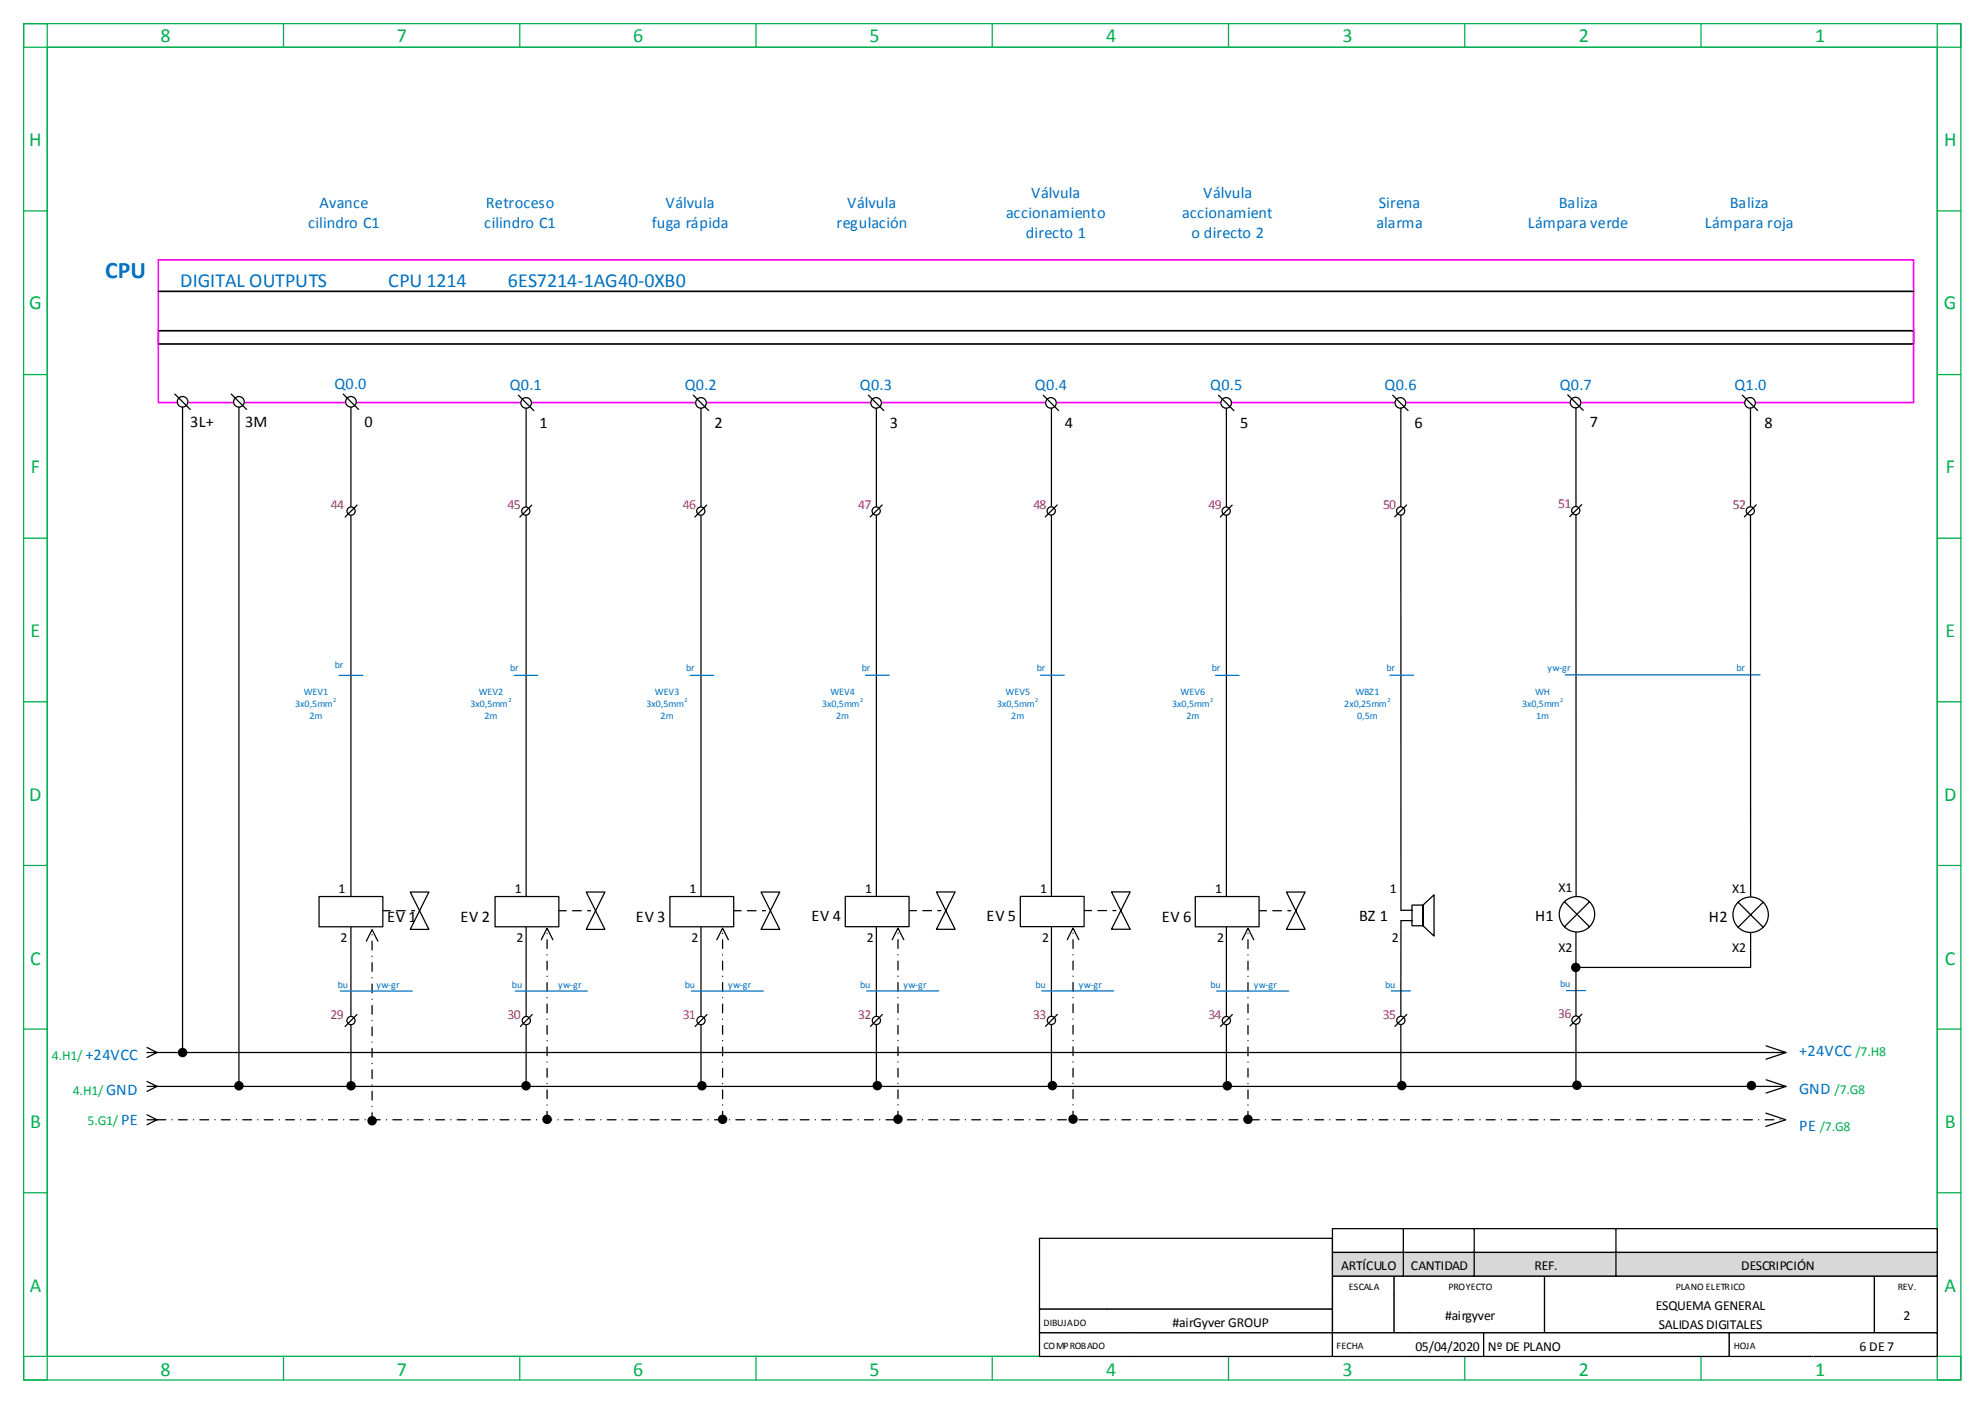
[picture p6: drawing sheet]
<svg xmlns="http://www.w3.org/2000/svg" width="420mm" height="297mm" viewBox="0 0 420 297" stroke-linecap="round" stroke-linejoin="round" font-family="sans-serif">
<path d="M33.5 70h371.5v2.8h-371.5zM33.6 61.6h371.4" fill="none" stroke="#000" stroke-width=".35"/>
<path d="M33.5 55h371.5v30.2h-371.5z" fill="none" stroke="#f0f" stroke-width=".35"/>
<g fill="none" stroke="#00b050" stroke-width=".26">
<path d="M5 5h5v287h-5zM5 5h410v5h-410zM10 10h400v277h-400zM60 5v5M110 5v5M160 5v5M210 5v5M260 5v5M310 5v5M360 5v5M410 5h5v287h-5zM5 44.6h5"/>
<path d="M410 44.6h5M5 79.3h5M410 79.3h5M5 113.9h5M410 113.9h5M5 148.5h5M410 148.5h5M5 183.1h5M410 183.1h5M5 217.7h5M410 217.7h5M5 252.4h5"/>
<path d="M410 252.4h5M5 287h410v5h-410zM60 287v5M110 287v5M160 287v5M210 287v5M260 287v5M310 287v5M360 287v5"/>
</g>
<path d="M220 262h62v15h-62z" fill-rule="evenodd" fill="#fff"/>
<path d="M220 262h62v15h-62z" fill="none" stroke="#000" stroke-width=".26"/>
<path d="M220 277h14.2v5h-14.2z" fill-rule="evenodd" fill="#fff"/>
<path d="M234.2 277h-14.2v5h14.2" fill="none" stroke="#000" stroke-width=".26"/>
<path d="M234.2 277h47.8v5h-47.8z" fill-rule="evenodd" fill="#fff"/>
<path d="M234.2 277h47.8v5h-47.8" fill="none" stroke="#000" stroke-width=".26"/>
<path d="M220 282h19v5h-19z" fill-rule="evenodd" fill="#fff"/>
<path d="M239 282h-19v5h19" fill="none" stroke="#000" stroke-width=".26"/>
<path d="M282 270h13.1v4h-13.1z" fill-rule="evenodd" fill="#fff"/>
<path d="M282 274v-4h13.1v4" fill="none" stroke="#000" stroke-width=".26"/>
<path d="M295.1 270h31.8v4h-31.8z" fill-rule="evenodd" fill="#fff"/>
<path d="M295.1 274v-4h31.8v4" fill="none" stroke="#000" stroke-width=".26"/>
<path d="M326.9 270h69.8v4h-69.8z" fill-rule="evenodd" fill="#fff"/>
<path d="M326.9 274v-4h69.8v4" fill="none" stroke="#000" stroke-width=".26"/>
<path d="M396.7 270h13.3v4h-13.3z" fill-rule="evenodd" fill="#fff"/>
<path d="M396.7 274v-4h13.3v4" fill="none" stroke="#000" stroke-width=".26"/>
<path d="M282 274h13.1v8h-13.1z" fill-rule="evenodd" fill="#fff"/>
<path d="M282 274v8h13.1v-8" fill="none" stroke="#000" stroke-width=".26"/>
<path d="M295.1 274h31.8v8h-31.8z" fill-rule="evenodd" fill="#fff"/>
<path d="M295.1 274v8h31.8v-8" fill="none" stroke="#000" stroke-width=".26"/>
<path d="M326.9 274h69.8v8h-69.8z" fill-rule="evenodd" fill="#fff"/>
<path d="M326.9 274v8h69.8v-8" fill="none" stroke="#000" stroke-width=".26"/>
<path d="M396.7 274h13.3v8h-13.3z" fill-rule="evenodd" fill="#fff"/>
<path d="M396.7 274v8h13.3v-8" fill="none" stroke="#000" stroke-width=".26"/>
<path d="M239 282h43v5h-43z" fill-rule="evenodd" fill="#fff"/>
<path d="M239 282h43v5h-43" fill="none" stroke="#000" stroke-width=".26"/>
<path d="M282 282h16.4v5h-16.4z" fill-rule="evenodd" fill="#fff"/>
<path d="M298.4 282h-16.4v5h16.4" fill="none" stroke="#000" stroke-width=".26"/>
<path d="M298.4 282h15.6v5h-15.6z" fill-rule="evenodd" fill="#fff"/>
<path d="M298.4 282h15.6v5h-15.6" fill="none" stroke="#000" stroke-width=".26"/>
<path d="M314 282h52v5h-52z" fill-rule="evenodd" fill="#fff"/>
<path d="M314 282h52v5h-52z" fill="none" stroke="#000" stroke-width=".26"/>
<path d="M366 282h17.9v5h-17.9z" fill-rule="evenodd" fill="#fff"/>
<path d="M383.9 282h-17.9v5h17.9" fill="none" stroke="#000" stroke-width=".26"/>
<path d="M383.9 282h26.1v5h-26.1z" fill-rule="evenodd" fill="#fff"/>
<path d="M383.9 282h26.1v5h-26.1" fill="none" stroke="#000" stroke-width=".26"/>
<path d="M282 265h128v5h-128z" fill-rule="evenodd" fill="#d8d8d8"/>
<path d="M282 265h128v5h-128zM297 265v5M312 265v5M342 265v5" fill="none" stroke="#000" stroke-width=".26"/>
<path d="M282 260h128v5h-128z" fill-rule="evenodd" fill="#fff"/>
<path d="M282 260h128v5h-128zM297 260v5M312 260v5M342 260v5" fill="none" stroke="#000" stroke-width=".26"/>
<circle cx="74.3" cy="85" r="1.12" fill="#fff"/>
<g fill="none" stroke="#000" stroke-width=".26">
<path d="M72.6 83.4l3.3 3.2"/>
<circle cx="74.3" cy="85" r="1.12"/>
</g>
<circle cx="111.3" cy="85.3" r="1.12" fill="#fff"/>
<g fill="none" stroke="#000" stroke-width=".26">
<path d="M109.7 83.6l3.3 3.3"/>
<circle cx="111.3" cy="85.3" r="1.12"/>
</g>
<circle cx="148.4" cy="85.3" r="1.12" fill="#fff"/>
<g fill="none" stroke="#000" stroke-width=".26">
<path d="M146.7 83.6l3.3 3.3"/>
<circle cx="148.4" cy="85.3" r="1.12"/>
</g>
<circle cx="185.4" cy="85.3" r="1.12" fill="#fff"/>
<g fill="none" stroke="#000" stroke-width=".26">
<path d="M183.8 83.6l3.2 3.3"/>
<circle cx="185.4" cy="85.3" r="1.12"/>
</g>
<circle cx="222.4" cy="85.3" r="1.12" fill="#fff"/>
<g fill="none" stroke="#000" stroke-width=".26">
<path d="M220.8 83.6l3.2 3.3"/>
<circle cx="222.4" cy="85.3" r="1.12"/>
</g>
<circle cx="259.5" cy="85.3" r="1.12" fill="#fff"/>
<g fill="none" stroke="#000" stroke-width=".26">
<path d="M257.9 83.6l3.2 3.3"/>
<circle cx="259.5" cy="85.3" r="1.12"/>
</g>
<circle cx="296.4" cy="85.3" r="1.12" fill="#fff"/>
<g fill="none" stroke="#000" stroke-width=".26">
<path d="M294.7 83.6l3.3 3.3"/>
<circle cx="296.4" cy="85.3" r="1.12"/>
</g>
<circle cx="38.6" cy="85" r="1.12" fill="#fff"/>
<g fill="none" stroke="#000" stroke-width=".26">
<path d="M37 83.4l3.3 3.2"/>
<circle cx="38.6" cy="85" r="1.12"/>
</g>
<circle cx="50.6" cy="85" r="1.12" fill="#fff"/>
<g fill="none" stroke="#000" stroke-width=".26">
<path d="M38.6 86.1v137M48.9 83.4l3.3 3.2M50.6 86.1v143.6M74.3 86.1v143.6M111.3 86.4v143.3M148.4 86.4v143.3M31.1 229.9h346.9M31.1 228.8l2.1 1.1-2.1 1M31.1 222.7h346.9M31.1 221.6l2.1 1.1-2.1 1.1M373.8 228.5l4.2 1.4-4.2 1.4M373.8 221.3l4.2 1.4-4.2 1.4"/>
<circle cx="50.6" cy="85" r="1.12"/>
</g>
<g fill="#000">
<circle cx="38.6" cy="222.7" r="1"/>
<circle cx="50.6" cy="229.7" r="1"/>
<circle cx="74.3" cy="229.7" r="1"/>
<circle cx="111.3" cy="229.7" r="1"/>
<circle cx="148.6" cy="229.7" r="1"/>
</g>
<path d="M86.8 188.8h4l-4 7.9h4z" fill-rule="evenodd" fill="#fff"/>
<path d="M86.8 188.8h4l-4 7.9h4z" fill="none" stroke="#000" stroke-width=".26"/>
<path d="M80.8 192.7h6.9" fill="none" stroke="#000" stroke-width=".26" stroke-dasharray="1.9 1.3"/>
<path d="M67.5 189.7h13.5v6.4h-13.5z" fill-rule="evenodd" fill="#fff"/>
<path d="M67.5 189.7h13.5v6.4h-13.5z" fill="none" stroke="#000" stroke-width=".26"/>
<path d="M124.1 188.8h3.9l-3.9 7.9h3.9z" fill-rule="evenodd" fill="#fff"/>
<path d="M124.1 188.8h3.9l-3.9 7.9h3.9z" fill="none" stroke="#000" stroke-width=".26"/>
<path d="M118 192.7h7" fill="none" stroke="#000" stroke-width=".26" stroke-dasharray="1.9 1.3"/>
<path d="M104.8 189.7h13.5v6.4h-13.5z" fill-rule="evenodd" fill="#fff"/>
<path d="M104.8 189.7h13.5v6.4h-13.5z" fill="none" stroke="#000" stroke-width=".26"/>
<path d="M161.1 188.8h3.9l-3.9 7.9h3.9z" fill-rule="evenodd" fill="#fff"/>
<path d="M161.1 188.8h3.9l-3.9 7.9h3.9z" fill="none" stroke="#000" stroke-width=".26"/>
<path d="M155 192.7h7" fill="none" stroke="#000" stroke-width=".26" stroke-dasharray="1.9 1.3"/>
<path d="M141.8 189.7h13.5v6.4h-13.5z" fill-rule="evenodd" fill="#fff"/>
<path d="M77.5 199.2l1.3-2.5 1.2 2.5M114.6 198.9l1.2-2.5 1.2 2.5M141.8 189.7h13.5v6.4h-13.5zM151.7 198.9l1.2-2.5 1.3 2.5M31.1 236.9h2.1M31.1 235.9l2.1 1M33.2 236.9l-2.1 1.1M373.7 235.5l4.2 1.4-4.2 1.4" fill="none" stroke="#000" stroke-width=".26"/>
<path d="M33.2 236.9h344.7M78.8 237.3v-40.6M115.8 237v-40.6M152.9 237v-40.6" fill="none" stroke="#000" stroke-width=".26" stroke-dasharray="1.9 1.3 0 1.3"/>
<g fill="#000">
<circle cx="78.7" cy="237.1" r="1"/>
<circle cx="115.8" cy="236.8" r="1"/>
<circle cx="152.9" cy="236.8" r="1"/>
</g>
<path d="M71.8 142.9h5M108.8 142.9h5M146.1 142.9h5M72 209.7h15.2M109 209.7h15.3M146.3 209.7h15.2" fill="none" stroke="#0070c0" stroke-width=".26"/>
<circle cx="74.3" cy="108.1" r=".87" fill="#fff"/>
<g fill="none" stroke="#000" stroke-width=".26">
<path d="M75.6 106.9l-2.6 2.5"/>
<circle cx="74.3" cy="108.1" r=".87"/>
</g>
<circle cx="111.3" cy="108.1" r=".87" fill="#fff"/>
<g fill="none" stroke="#000" stroke-width=".26">
<path d="M112.5 106.9l-2.5 2.5"/>
<circle cx="111.3" cy="108.1" r=".87"/>
</g>
<circle cx="148.3" cy="108.1" r=".87" fill="#fff"/>
<g fill="none" stroke="#000" stroke-width=".26">
<path d="M149.6 106.9l-2.5 2.5"/>
<circle cx="148.3" cy="108.1" r=".87"/>
</g>
<circle cx="74.3" cy="215.9" r=".87" fill="#fff"/>
<g fill="none" stroke="#000" stroke-width=".26">
<path d="M75.6 214.7l-2.6 2.5"/>
<circle cx="74.3" cy="215.9" r=".87"/>
</g>
<circle cx="111.4" cy="215.9" r=".87" fill="#fff"/>
<g fill="none" stroke="#000" stroke-width=".26">
<path d="M112.7 214.7l-2.6 2.5"/>
<circle cx="111.4" cy="215.9" r=".87"/>
</g>
<circle cx="148.4" cy="215.9" r=".87" fill="#fff"/>
<g fill="none" stroke="#000" stroke-width=".26">
<path d="M185.5 86.4v143.3M149.6 214.7l-2.5 2.5"/>
<circle cx="148.4" cy="215.9" r=".87"/>
</g>
<circle cx="185.7" cy="229.7" r="1" fill="#000"/>
<path d="M198.2 188.7h3.9l-3.9 7.9h3.9z" fill-rule="evenodd" fill="#fff"/>
<path d="M198.2 188.7h3.9l-3.9 7.9h3.9z" fill="none" stroke="#000" stroke-width=".26"/>
<path d="M192.1 192.7h7" fill="none" stroke="#000" stroke-width=".26" stroke-dasharray="1.9 1.3"/>
<path d="M178.9 189.7h13.5v6.4h-13.5z" fill-rule="evenodd" fill="#fff"/>
<path d="M178.9 189.7h13.5v6.4h-13.5zM188.8 198.8l1.2-2.4 1.3 2.4" fill="none" stroke="#000" stroke-width=".26"/>
<circle cx="190" cy="236.8" r="1" fill="#000"/>
<path d="M190 237v-40.6" fill="none" stroke="#000" stroke-width=".26" stroke-dasharray="1.9 1.3 0 1.3"/>
<path d="M183.2 142.9h5M183.4 209.7h15.3" fill="none" stroke="#0070c0" stroke-width=".26"/>
<circle cx="185.4" cy="108.1" r=".87" fill="#fff"/>
<g fill="none" stroke="#000" stroke-width=".26">
<path d="M186.7 106.9l-2.5 2.5"/>
<circle cx="185.4" cy="108.1" r=".87"/>
</g>
<circle cx="185.5" cy="215.9" r=".87" fill="#fff"/>
<g fill="none" stroke="#000" stroke-width=".26">
<path d="M222.5 86.3v143.4M186.7 214.7l-2.5 2.5"/>
<circle cx="185.5" cy="215.9" r=".87"/>
</g>
<circle cx="222.7" cy="229.7" r="1" fill="#000"/>
<path d="M235.2 188.7h4l-4 7.9h4z" fill-rule="evenodd" fill="#fff"/>
<path d="M235.2 188.7h4l-4 7.9h4z" fill="none" stroke="#000" stroke-width=".26"/>
<path d="M229.2 192.7h7" fill="none" stroke="#000" stroke-width=".26" stroke-dasharray="1.9 1.3"/>
<path d="M215.9 189.7h13.5v6.4h-13.5z" fill-rule="evenodd" fill="#fff"/>
<path d="M215.9 189.7h13.5v6.4h-13.5zM225.9 198.8l1.2-2.4 1.2 2.4" fill="none" stroke="#000" stroke-width=".26"/>
<circle cx="227.1" cy="236.8" r="1" fill="#000"/>
<path d="M227.1 237v-40.6" fill="none" stroke="#000" stroke-width=".26" stroke-dasharray="1.9 1.3 0 1.3"/>
<path d="M220.2 142.9h5M220.5 209.7h15.2" fill="none" stroke="#0070c0" stroke-width=".26"/>
<circle cx="222.5" cy="108.1" r=".87" fill="#fff"/>
<g fill="none" stroke="#000" stroke-width=".26">
<path d="M223.7 106.8l-2.5 2.6"/>
<circle cx="222.5" cy="108.1" r=".87"/>
</g>
<circle cx="222.5" cy="215.9" r=".87" fill="#fff"/>
<g fill="none" stroke="#000" stroke-width=".26">
<path d="M259.6 86.4v143.3M223.8 214.6l-2.5 2.6"/>
<circle cx="222.5" cy="215.9" r=".87"/>
</g>
<circle cx="259.8" cy="229.7" r="1" fill="#000"/>
<path d="M272.3 188.8h3.9l-3.9 7.9h3.9z" fill-rule="evenodd" fill="#fff"/>
<path d="M272.3 188.8h3.9l-3.9 7.9h3.9z" fill="none" stroke="#000" stroke-width=".26"/>
<path d="M266.2 192.7h7" fill="none" stroke="#000" stroke-width=".26" stroke-dasharray="1.9 1.3"/>
<path d="M253 189.7h13.5v6.4h-13.5z" fill-rule="evenodd" fill="#fff"/>
<path d="M253 189.7h13.5v6.4h-13.5zM262.9 198.9l1.2-2.5 1.3 2.5" fill="none" stroke="#000" stroke-width=".26"/>
<circle cx="264.1" cy="236.8" r="1" fill="#000"/>
<path d="M264.1 237v-40.6" fill="none" stroke="#000" stroke-width=".26" stroke-dasharray="1.9 1.3 0 1.3"/>
<path d="M257.3 142.9h5M257.5 209.7h15.2" fill="none" stroke="#0070c0" stroke-width=".26"/>
<circle cx="259.5" cy="108.1" r=".87" fill="#fff"/>
<g fill="none" stroke="#000" stroke-width=".26">
<path d="M260.8 106.9l-2.5 2.5"/>
<circle cx="259.5" cy="108.1" r=".87"/>
</g>
<circle cx="259.6" cy="215.9" r=".87" fill="#fff"/>
<g fill="none" stroke="#000" stroke-width=".26">
<path d="M296.5 86.3v106.3M260.8 214.7l-2.5 2.5"/>
<circle cx="259.6" cy="215.9" r=".87"/>
</g>
<circle cx="296.7" cy="229.7" r="1" fill="#000"/>
<path d="M294.2 142.9h5M294.4 209.7h4.1" fill="none" stroke="#0070c0" stroke-width=".26"/>
<circle cx="296.4" cy="108.1" r=".87" fill="#fff"/>
<g fill="none" stroke="#000" stroke-width=".26">
<path d="M297.7 106.8l-2.5 2.6"/>
<circle cx="296.4" cy="108.1" r=".87"/>
</g>
<circle cx="296.5" cy="215.9" r=".87" fill="#fff"/>
<g fill="none" stroke="#000" stroke-width=".26">
<path d="M297.7 214.6l-2.5 2.6"/>
<circle cx="296.5" cy="215.9" r=".87"/>
</g>
<path d="M298.8 191.5v4.4h2.4v-4.4zM301.2 191.5l2.3-2.2v8.8l-2.3-2.2z" fill-rule="evenodd" fill="#fff"/>
<path d="M296.5 192.6h2.3M298.8 191.5h2.4v4.4h-2.4zM298.8 194.8h-2.3v20.2M301.2 191.5l2.3-2.2v8.8l-2.3-2.2zM296.5 216.8v12.9" fill="none" stroke="#000" stroke-width=".26"/>
<circle cx="333.4" cy="85.2" r="1.12" fill="#fff"/>
<g fill="none" stroke="#000" stroke-width=".26">
<path d="M331.8 83.5l3.3 3.3M333.5 86.3l.1 103.4"/>
<circle cx="333.4" cy="85.2" r="1.12"/>
</g>
<circle cx="333.7" cy="229.6" r="1" fill="#000"/>
<path d="M331.2 142.8h41.3M331.5 209.6h4.1" fill="none" stroke="#0070c0" stroke-width=".26"/>
<circle cx="333.5" cy="108" r=".87" fill="#fff"/>
<g fill="none" stroke="#000" stroke-width=".26">
<path d="M334.8 106.8l-2.6 2.5"/>
<circle cx="333.5" cy="108" r=".87"/>
</g>
<circle cx="333.5" cy="215.8" r=".87" fill="#fff"/>
<g fill="none" stroke="#000" stroke-width=".26">
<path d="M333.5 197.2v17.8M333.5 216.7v12.9M334.8 214.6l-2.5 2.5"/>
<circle cx="333.5" cy="215.8" r=".87"/>
</g>
<circle cx="370.4" cy="85.2" r="1.12" fill="#fff"/>
<g fill="none" stroke="#000" stroke-width=".26">
<path d="M368.7 83.6l3.3 3.3M370.5 86.3v106.3"/>
<circle cx="370.4" cy="85.2" r="1.12"/>
</g>
<circle cx="370.7" cy="229.7" r="1" fill="#000"/>
<circle cx="370.4" cy="108.1" r=".87" fill="#fff"/>
<g fill="none" stroke="#000" stroke-width=".26">
<path d="M371.7 106.8l-2.5 2.6"/>
<circle cx="370.4" cy="108.1" r=".87"/>
</g>
<circle cx="333.7" cy="193.4" r="3.8" fill="#fff"/>
<g fill="none" stroke="#000" stroke-width=".26">
<path d="M331.1 190.8l5.3 5.3M336.4 190.8l-5.3 5.3M370.5 197.2v7.5h-36.9"/>
<circle cx="333.7" cy="193.4" r="3.8"/>
</g>
<circle cx="370.5" cy="193.5" r="3.8" fill="#fff"/>
<g fill="none" stroke="#000" stroke-width=".26">
<path d="M367.9 190.9l5.3 5.3M373.2 190.9l-5.3 5.3"/>
<circle cx="370.5" cy="193.5" r="3.8"/>
</g>
<circle cx="333.5" cy="204.7" r="1" fill="#000"/>
<text font-size="5" fill="#0070c0" x="22.3" y="58.8">CPU</text>
<g font-size="4.2" fill="#00b050">
<text x="33.9" y="9">8</text>
<text x="84" y="9">7</text>
<text x="134" y="9">6</text>
<text x="184" y="9">5</text>
<text x="234.1" y="9">4</text>
<text x="284.1" y="9">3</text>
<text x="334.1" y="9">2</text>
<text x="384.2" y="9">1</text>
<text x="6.2" y="30.8">H</text>
<text x="411.4" y="30.8">H</text>
<text x="6.2" y="65.5">G</text>
<text x="411.4" y="65.5">G</text>
<text x="6.5" y="100.1">F</text>
<text x="411.8" y="100.1">F</text>
<text x="6.5" y="134.8">E</text>
<text x="411.7" y="134.8">E</text>
<text x="6.2" y="169.5">D</text>
<text x="411.5" y="169.5">D</text>
<text x="6.4" y="204.1">C</text>
<text x="411.6" y="204.1">C</text>
<text x="6.3" y="238.8">B</text>
<text x="411.6" y="238.8">B</text>
<text x="6.3" y="273.4">A</text>
<text x="411.5" y="273.4">A</text>
<text x="33.9" y="291.2">8</text>
<text x="84" y="291.2">7</text>
<text x="134" y="291.2">6</text>
<text x="184" y="291.2">5</text>
<text x="234.1" y="291.2">4</text>
<text x="284.1" y="291.2">3</text>
<text x="334.1" y="291.2">2</text>
<text x="384.2" y="291.2">1</text>
</g>
<g font-size="4.2" fill="#0070c0">
<text x="38.2" y="60.7">DIGITAL OUTPUTS</text>
<text x="82.2" y="60.7">CPU 1214</text>
<text x="107.5" y="60.7">6ES7214-1AG40-0XB0</text>
</g>
<g font-size="3.4" fill="#0070c0">
<text x="218.3" y="41.9">Válvula</text>
<text x="254.7" y="41.9">Válvula</text>
<text x="67.6" y="44">Avance</text>
<text x="102.9" y="44">Retroceso</text>
<text x="140.9" y="44">Válvula</text>
<text x="179.3" y="44">Válvula</text>
<text x="212.9" y="46.1">accionamiento</text>
<text x="250.2" y="46.1">accionamient</text>
<text x="291.8" y="44">Sirena</text>
<text x="329.9" y="44">Baliza</text>
<text x="366.1" y="44">Baliza</text>
<text x="65.2" y="48.3">cilindro C1</text>
<text x="102.5" y="48.3">cilindro C1</text>
<text x="138" y="48.3">fuga rápida</text>
<text x="177" y="48.3">regulación</text>
<text x="217.1" y="50.4">directo 1</text>
<text x="252.2" y="50.4">o directo 2</text>
<text x="291.3" y="48.3">alarma</text>
<text x="323.3" y="48.3">Lámpara verde</text>
<text x="360.8" y="48.3">Lámpara roja</text>
<text x="70.8" y="82.3">Q0.0</text>
<text x="107.9" y="82.5">Q0.1</text>
<text x="144.9" y="82.5">Q0.2</text>
<text x="182" y="82.5">Q0.3</text>
<text x="219" y="82.5">Q0.4</text>
<text x="256.1" y="82.5">Q0.5</text>
<text x="293" y="82.5">Q0.6</text>
<text x="330.1" y="82.5">Q0.7</text>
<text x="367.1" y="82.5">Q1.0</text>
<text x="18.1" y="224.3">+24VCC</text>
<text x="380.8" y="223.4">+24VCC</text>
<text x="22.5" y="231.8">GND</text>
<text x="380.8" y="231.4">GND</text>
<text x="25.6" y="238.1">PE</text>
<text x="380.8" y="239.2">PE</text>
</g>
<g font-size="3.4">
<text x="40.3" y="90.3">3L+</text>
<text x="51.9" y="90.3">3M</text>
<text x="77.1" y="90.3">0</text>
<text x="114.2" y="90.5">1</text>
<text x="151.2" y="90.5">2</text>
<text x="188.3" y="90.5">3</text>
<text x="225.4" y="90.5">4</text>
<text x="262.5" y="90.5">5</text>
<text x="299.4" y="90.5">6</text>
<text x="336.4" y="90.4">7</text>
<text x="373.4" y="90.5">8</text>
<text x="82" y="195">EV 1</text>
<text x="97.5" y="195">EV 2</text>
<text x="134.6" y="195">EV 3</text>
<text x="171.7" y="195">EV 4</text>
<text x="208.8" y="195">EV 5</text>
<text x="245.9" y="195">EV 6</text>
<text x="287.7" y="195">BZ 1</text>
<text x="324.9" y="194.9">H1</text>
<text x="361.7" y="195">H2</text>
</g>
<g font-size="2.9" fill="#f00">
<text x="70" y="107.7">44</text>
<text x="107.4" y="107.7">45</text>
<text x="144.5" y="107.7">46</text>
<text x="181.6" y="107.7">47</text>
<text x="218.7" y="107.7">48</text>
<text x="255.8" y="107.7">49</text>
<text x="292.7" y="107.7">50</text>
<text x="329.8" y="107.6">51</text>
<text x="366.8" y="107.7">52</text>
<text x="70" y="215.6">29</text>
<text x="107.4" y="215.6">30</text>
<text x="144.5" y="215.6">31</text>
<text x="181.6" y="215.6">32</text>
<text x="218.7" y="215.6">33</text>
<text x="255.7" y="215.6">34</text>
<text x="292.7" y="215.6">35</text>
<text x="329.8" y="215.5">36</text>
</g>
<g font-size="2.9">
<text x="71.6" y="188.9">1</text>
<text x="108.9" y="188.9">1</text>
<text x="145.9" y="188.9">1</text>
<text x="183.1" y="188.9">1</text>
<text x="220.2" y="188.9">1</text>
<text x="257.2" y="188.9">1</text>
<text x="294.2" y="188.9">1</text>
<text x="329.8" y="188.8">X1</text>
<text x="366.6" y="188.9">X1</text>
<text x="72" y="199.4">2</text>
<text x="109.3" y="199.4">2</text>
<text x="146.3" y="199.4">2</text>
<text x="183.5" y="199.3">2</text>
<text x="220.5" y="199.3">2</text>
<text x="257.6" y="199.4">2</text>
<text x="294.5" y="199.3">2</text>
<text x="329.8" y="201.4">X2</text>
<text x="366.6" y="201.5">X2</text>
<text x="283.9" y="268.7">ARTÍCULO</text>
<text x="298.6" y="268.7">CANTIDAD</text>
<text x="324.7" y="268.7">REF.</text>
<text x="368.5" y="268.7">DESCRIPCIÓN</text>
<text x="248.2" y="280.7">#airGyver GROUP</text>
<text x="305.8" y="279.3">#airgyver</text>
<text x="350.4" y="277.3">ESQUEMA GENERAL</text>
<text x="351" y="281.2">SALIDAS DIGITALES</text>
<text x="402.9" y="279.3">2</text>
<text x="299.6" y="285.8">05/04/2020</text>
<text x="314.9" y="285.8">Nº DE PLANO</text>
<text x="393.5" y="285.8">6 DE7</text>
</g>
<g font-size="2.9" fill="#00b050">
<text x="11" y="224.3">4.H1/</text>
<text x="392.7" y="223.4">/7.H8</text>
<text x="15.4" y="231.8">4.H1/</text>
<text x="388.3" y="231.4">/7.G8</text>
<text x="18.5" y="238.1">5.G1/</text>
<text x="385.1" y="239.2">/7.G8</text>
</g>
<g font-size="2.1" fill="#0070c0">
<text x="70.9" y="141.3">br</text>
<text x="108" y="142.1">br</text>
<text x="145.2" y="142.1">br</text>
<text x="182.4" y="142">br</text>
<text x="219.5" y="142">br</text>
<text x="256.5" y="142.1">br</text>
<text x="293.4" y="142">br</text>
<text x="327.5" y="142">yw-gr</text>
<text x="367.5" y="142">br</text>
<text x="62.5" y="149.6">3x0,5mm</text>
<text x="64.3" y="147.1">WEV1</text>
<text x="99.5" y="149.6">3x0,5mm</text>
<text x="101.3" y="147.1">WEV2</text>
<text x="136.8" y="149.6">3x0,5mm</text>
<text x="138.6" y="147.1">WEV3</text>
<text x="174" y="149.6">3x0,5mm</text>
<text x="175.7" y="147.1">WEV4</text>
<text x="211" y="149.6">3x0,5mm</text>
<text x="212.8" y="147.1">WEV5</text>
<text x="248.1" y="149.6">3x0,5mm</text>
<text x="249.9" y="147.1">WEV6</text>
<text x="284.5" y="149.6">2x0,25mm</text>
<text x="286.9" y="147.1">WBZ1</text>
<text x="322.1" y="149.5">3x0,5mm</text>
<text x="324.9" y="147">WH</text>
<text x="65.5" y="152.2">2m</text>
<text x="102.5" y="152.2">2m</text>
<text x="139.8" y="152.2">2m</text>
<text x="177" y="152.2">2m</text>
<text x="214" y="152.1">2m</text>
<text x="251.1" y="152.2">2m</text>
<text x="287.2" y="152.1">0,5m</text>
<text x="325.1" y="152.1">1m</text>
<text x="71.5" y="209">bu</text>
<text x="79.7" y="209">yw-gr</text>
<text x="108.4" y="209.1">bu</text>
<text x="118.2" y="209.1">yw-gr</text>
<text x="144.9" y="209">bu</text>
<text x="154.1" y="209">yw-gr</text>
<text x="182.1" y="209">bu</text>
<text x="191.2" y="209">yw-gr</text>
<text x="219.1" y="209">bu</text>
<text x="228.3" y="209">yw-gr</text>
<text x="256.2" y="209">bu</text>
<text x="265.4" y="209">yw-gr</text>
<text x="293.1" y="209">bu</text>
<text x="330.2" y="208.9">bu</text>
</g>
<g font-size="2.1">
<text x="285.5" y="273">ESCALA</text>
<text x="306.5" y="273">PROYECTO</text>
<text x="354.7" y="273">PLANO ELETRICO</text>
<text x="401.6" y="273">REV.</text>
<text x="220.8" y="280.5">DIBUJADO</text>
<text x="220.8" y="285.5">COMPROBADO</text>
<text x="282.9" y="285.5">FECHA</text>
<text x="366.9" y="285.5">HOJA</text>
</g>
<g font-size="1.3" fill="#0070c0">
<text x="70.5" y="148.6">2</text>
<text x="107.6" y="148.6">2</text>
<text x="144.9" y="148.6">2</text>
<text x="182" y="148.6">2</text>
<text x="219.1" y="148.6">2</text>
<text x="256.1" y="148.6">2</text>
<text x="293.6" y="148.6">2</text>
<text x="330.2" y="148.5">2</text>
</g>
</svg>
